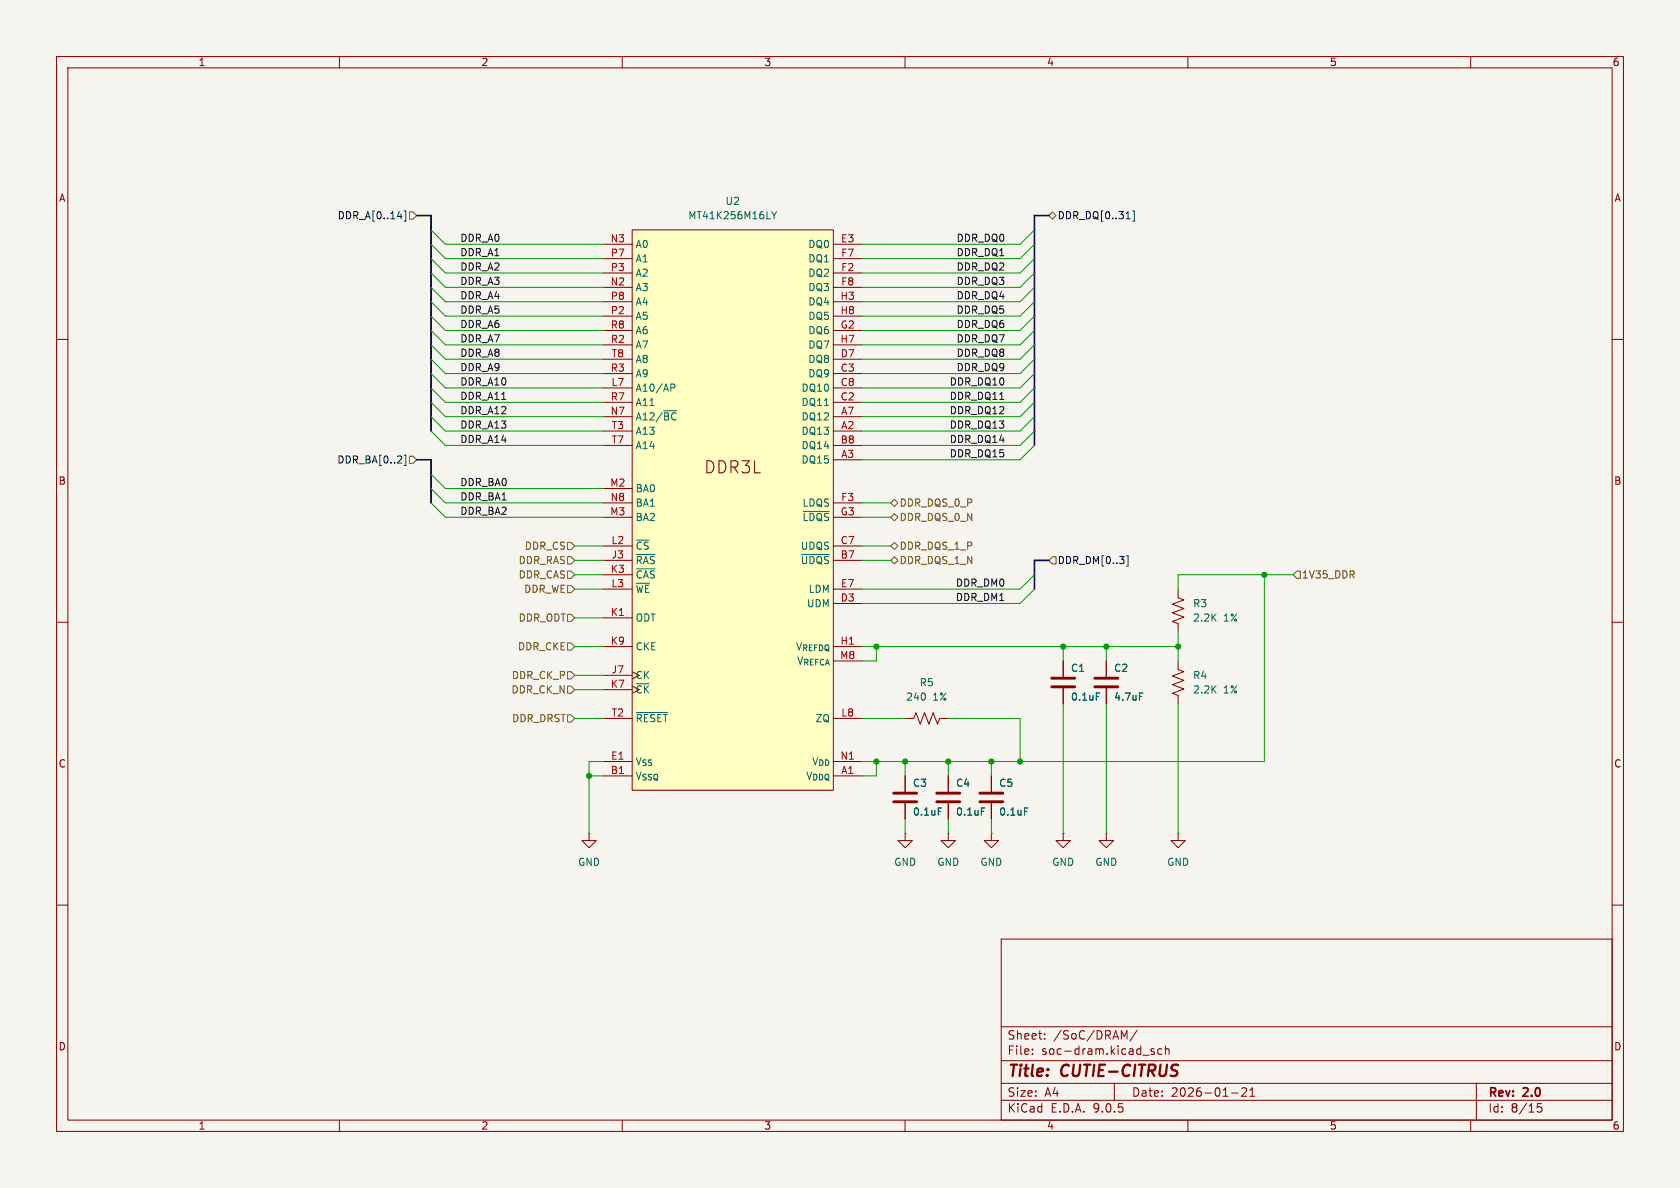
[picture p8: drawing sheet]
<svg xmlns="http://www.w3.org/2000/svg" width="297mm" height="210mm" viewBox="0 0 297 210" stroke-linecap="round" stroke-linejoin="round" font-family="sans-serif">
<path d="M0 0h297v210h-297z" fill="#f5f4ef" stroke="#f5f4ef" stroke-width=".18"/>
<g fill="none" stroke="#840000" stroke-width=".18">
<path d="M10 10h277v190h-277zM12 12h273v186h-273zM60 10v2M110 10v2M160 10v2M210 10v2M260 10v2M10 60h2M285 60h2M10 110h2M188 116.8v2.8M195.6 116.8v2.8"/>
<path d="M208.3 104.1v1.6l1 .3-2 .8 2 .8-2 .7 2 .8-2 .8 1 .3v1.6M285 110h2M160 137.2v2.8M167.6 137.2v2.8M175.3 137.2v2.8M188 121.7v2.8M195.6 121.7v2.8M104.1 147.3v1.3h1.3l-1.3 1.3-1.2-1.3h1.2M104.1 147.3h.1M160 147.3v1.3h1.3l-1.3 1.3-1.3-1.3h1.3M160 147.3h.1M160 142v2.8"/>
<path d="M167.6 147.3v1.3h1.3l-1.3 1.3-1.2-1.3h1.2M167.6 147.3h.1M167.6 142v2.8M175.3 147.3v1.3h1.2l-1.2 1.3-1.3-1.3h1.3M175.3 147.3h.1M175.3 142v2.8M10 160h2M177 166h108v32h-108zM285 160h2M60 198v2M110 198v2M160 198v2"/>
<path d="M177 194.5h108M177 191.5h108M177 187.5h108M177 181.5h108M182.5 186.3v.1M182.5 185.5v.1M184.7 183.6v.1M184.7 182.8v.1M197 191.5v3M198.7 183.3l.5-1.1v1.5M201 182.1l-1.3 2M204 185.5l-.3-.1-.2 .2v.2l.5 .2v.3h-.5"/>
<path d="M205.4 185.5l-.4-.1-.3 .3v.4l.1 .2h.6M206 185.5l.2-.1 .4 .1 .1 .9M206 184.9v1.5M210 198v2M217.7 193.2h1.2M219.5 192.4l.6-.1 .2 .1 .1 .3-.9 1.1h.9M221 193.8h.8M221 192.7l.4-.4v1.5M260 198v2M261 191.5v6.5M272.5 195.1h-.7l-.1 .7 .3-.1h.5l.1 .3-.1 .5-.2 .1-.6-.1"/>
</g>
<path d="M185.9 119.9h4.1M193.5 119.9h4.1M185.9 121.4h4.1M193.5 121.4h4.1M158 141.7h4.1M158 140.2h4.1M165.6 141.7h4.1M165.6 140.2h4.1M173.2 141.7h4.1M173.2 140.2h4.1" fill="none" stroke="#840000" stroke-width=".51"/>
<path d="M193.8 122.5h.6M201.4 122.5h.6M165.9 142.8h.6M173.5 142.8h.6M181.1 142.8h.6" fill="none" stroke="#006464" stroke-width=".18"/>
<path d="M111.8 40.6h35.5v99.1h-35.5z" fill="#ffffc2"/>
<g fill="none" stroke="#840000" stroke-width=".18">
<path d="M106.7 43.2h5.1M106.7 45.7h5.1M106.7 48.3h5.1M106.7 50.8h5.1M106.7 53.3h5.1M106.7 55.9h5.1M106.7 58.4h5.1M111.8 40.6h35.5v99.1h-35.5zM147.3 43.2h5.1M147.3 45.7h5.1M147.3 48.3h5.1M147.3 50.8h5.1"/>
<path d="M147.3 53.3h5.1M147.3 55.9h5.1M147.3 58.4h5.1M106.7 61h5.1M106.7 63.5h5.1M106.7 66h5.1M106.7 68.6h5.1M106.7 71.1h5.1M106.7 76.2h5.1M106.7 78.7h5.1M106.7 73.7h5.1M147.3 61h5.1"/>
<path d="M147.3 63.5h5.1M147.3 66h5.1M147.3 68.6h5.1M147.3 71.1h5.1M147.3 76.2h5.1M147.3 78.7h5.1M147.3 73.7h5.1M106.7 86.4h5.1M106.7 88.9h5.1M106.7 91.4h5.1M106.7 96.5h5.1M106.7 99.1h5.1"/>
<path d="M147.3 88.9h5.1M147.3 91.4h5.1M147.3 81.3h5.1M147.3 96.5h5.1M147.3 99.1h5.1M106.7 109.2h5.1M106.7 114.3h5.1M106.7 119.4h5.1M106.7 104.1h5.1M106.7 101.6h5.1M147.3 114.3h5.1M147.3 104.1h5.1"/>
<path d="M147.3 106.7h5.1M147.3 116.8h5.1M188 116.8v2.8M195.6 116.8v2.8M208.3 116.8v1.6l1 .3-2 .8 2 .8-2 .7 2 .8-2 .8 1 .3v1.6M106.7 127h5.1M106.7 121.9h5.1M106.7 134.6h5.1M106.7 137.2h5.1M147.3 127h5.1M147.3 134.6h5.1M147.3 137.2h5.1"/>
<path d="M160 127h1.5l.4-1 .8 2 .7-2 .8 2 .8-2 .7 2 .4-1h1.5M160 137.2v2.8M167.6 137.2v2.8M175.3 137.2v2.8M188 121.7v2.8M195.6 121.7v2.8M160 142v2.8M167.6 142v2.8M175.3 142v2.8M188 147.3v1.3h1.2l-1.2 1.3-1.3-1.3h1.3M188 147.3h.1M195.6 147.3v1.3h1.2l-1.2 1.3-1.3-1.3h1.3"/>
<path d="M195.6 147.3h.1M208.3 147.3v1.3h1.2l-1.2 1.3-1.3-1.3h1.3M208.3 147.3h.1"/>
</g>
<g fill="none" stroke="#006464" stroke-width=".18">
<path d="M136.4 37.4l.5 .7M136.9 38.1v.6M137.3 37.4l-.4 .7M118.6 67.9h.5l.2 .2-.1 .4-.6 .1M112.5 98h3.3M141.7 98h4.9M142 90.4h4.6M112.5 100.6h3.3M112.5 126h5.5M193.8 122.5h.6M201.4 122.5h.6M165.9 142.8h.6"/>
<path d="M173.5 142.8h.6M181.1 142.8h.6"/>
</g>
<g fill="none" stroke="#725600" stroke-width=".18">
<path d="M72.4 37.5h.6l.7 .6-.7 .6h-.6zM185.4 38.1l.7-.6 .6 .6-.6 .6zM72.4 80.6h.6l.7 .7-.7 .6h-.6zM100.3 95.9h.7l.6 .6-.6 .7h-.7zM100.3 98.4h.7l.6 .7-.6 .6h-.7zM157.5 96.5l.6-.6 .6 .6-.6 .7zM157.5 99.1l.6-.7 .6 .7-.6 .6zM157.5 91.4l.6-.6 .6 .6-.6 .7zM157.5 88.9l.6-.6 .6 .6-.6 .6zM186.1 98.4h.6v1.3h-.6l-.7-.6zM100.3 108.6h.7l.6 .6-.6 .7h-.7zM100.3 101h.7l.6 .6-.6 .6h-.7z"/>
<path d="M100.3 113.7h.7l.6 .6-.6 .6h-.7zM100.3 118.7h.7l.6 .7-.6 .6h-.7zM100.3 103.5h.7l.6 .6-.6 .7h-.7zM229.2 101h.7v1.2h-.7l-.6-.6zM100.3 121.3h.7l.6 .6-.6 .7h-.7zM100.3 126.4h.7l.6 .6-.6 .6h-.7z"/>
</g>
<path d="M70.3 38.3h.8M71.4 37.3h.3v1.8h-.3M199.1 38.7h.7M200.2 37.3h.3v1.8h-.3M71.4 80.5h.3v1.8h-.3M199.1 98.2h.3v1.9h-.3" fill="none" stroke="#000084" stroke-width=".18"/>
<path d="M73.7 38.1h2.5v38.1M185.4 38.1h-2.5v40.6M73.7 81.3h2.5v7.6M185.4 99.1h-2.5v5" fill="none" stroke="#000084" stroke-width=".3"/>
<g fill="none" stroke="#009600" stroke-width=".18">
<path d="M76.2 48.3l2.5 2.5h28M76.2 53.3l2.5 2.6h28M76.2 50.8l2.5 2.5h28M76.2 55.9l2.5 2.5h28M76.2 45.7l2.5 2.6h28M76.2 40.6l2.5 2.6h28M76.2 43.2l2.5 2.5h28M76.2 58.4l2.5 2.6h28M182.9 48.3l-2.6 2.5h-27.9M182.9 53.3l-2.6 2.6h-27.9M182.9 50.8l-2.6 2.5h-27.9M182.9 55.9l-2.6 2.5h-27.9"/>
<path d="M182.9 45.7l-2.6 2.6h-27.9M182.9 40.6l-2.6 2.6h-27.9M182.9 43.2l-2.6 2.5h-27.9M182.9 58.4l-2.6 2.6h-27.9M76.2 68.6l2.5 2.5h28M76.2 61l2.5 2.5h28M76.2 63.5l2.5 2.5h28M76.2 76.2l2.5 2.5h28M76.2 73.7l2.5 2.5h28M76.2 71.1l2.5 2.6h28M76.2 66l2.5 2.6h28M182.9 68.6l-2.6 2.5h-27.9"/>
<path d="M182.9 61l-2.6 2.5h-27.9M182.9 63.5l-2.6 2.5h-27.9M182.9 76.2l-2.6 2.5h-27.9M182.9 73.7l-2.6 2.5h-27.9M182.9 71.1l-2.6 2.6h-27.9M182.9 66l-2.6 2.6h-27.9M182.9 78.7l-2.6 2.6h-27.9M76.2 88.9l2.5 2.5h28M76.2 86.4l2.5 2.5h28M76.2 83.8l2.5 2.6h28M101.6 96.5h5.1M101.6 99.1h5.1"/>
<path d="M152.4 91.4h5.1M152.4 96.5h5.1M152.4 99.1h5.1M152.4 88.9h5.1M101.6 114.3h5.1M101.6 104.1h5.1M101.6 101.6h5.1M101.6 109.2h5.1M101.6 119.4h5.1M152.4 114.3h55.9M154.9 114.3v2.5h-2.5M182.9 101.6l-2.6 2.5h-27.9"/>
<path d="M182.9 104.1l-2.6 2.6h-27.9M188 114.3v2.5M195.6 114.3v2.5M208.3 111.8v5M223.5 101.6v33h-71.1M228.6 101.6h-20.3v2.5M101.6 127h5.1M101.6 121.9h5.1M104.1 137.2h2.6M106.7 134.6h-2.6v12.7M152.4 127h7.6M154.9 134.6v2.6h-2.5"/>
<path d="M160 134.6v2.6M167.6 134.6v2.6M167.6 127h12.7v7.6M175.3 134.6v2.6M188 124.5v22.8M195.6 124.5v22.8M208.3 124.5v22.8M160 144.8v2.5M167.6 144.8v2.5M175.3 144.8v2.5"/>
</g>
<g fill="#009600" stroke="#009600" stroke-width=".18">
<circle cx="167.6" cy="134.6" r=".46"/>
<circle cx="154.9" cy="134.6" r=".46"/>
<circle cx="160" cy="134.6" r=".46"/>
<circle cx="154.9" cy="114.3" r=".46"/>
<circle cx="104.1" cy="137.2" r=".46"/>
<circle cx="195.6" cy="114.3" r=".46"/>
<circle cx="223.5" cy="101.6" r=".46"/>
<circle cx="208.3" cy="114.3" r=".46"/>
<circle cx="180.3" cy="134.6" r=".46"/>
<circle cx="188" cy="114.3" r=".46"/>
<circle cx="175.3" cy="134.6" r=".46"/>
</g>
<text font-size="3" fill="#840000" x="124.4" y="83.9">DDR3L</text>
<g font-size="2.8" fill="#840000">
<text x="178" y="190.9">Title:</text>
<text x="187.7" y="190.9">CUTIE-CITRUS</text>
</g>
<g font-size="2.1" fill="#840000">
<text x="178" y="184">Sheet:</text>
<text x="186.2" y="184">/SoC/DRAM/</text>
<text x="178" y="186.7">File:</text>
<text x="184.1" y="186.7">soc-dram.kicad_sch</text>
<text x="178" y="196.9">KiCad</text>
<text x="178" y="194.1">Size:</text>
<text x="184.7" y="194.1">A4</text>
<text x="185.7" y="196.9">E.D.A.</text>
<text x="193.3" y="196.9">9.0.5</text>
<text x="200" y="194.1">Date:</text>
<text x="207" y="194.1">2026-01-21</text>
<text x="263" y="194.3">Rev:</text>
<text x="263" y="196.9">Id:</text>
<text x="267.1" y="196.9">8/15</text>
<text x="269.4" y="194.3">2.0</text>
</g>
<g font-size="1.8" fill="#840000">
<text x="35" y="11.9">1</text>
<text x="85" y="11.9">2</text>
<text x="135" y="11.9">3</text>
<text x="185" y="11.9">4</text>
<text x="235" y="11.9">5</text>
<text x="285" y="11.9">6</text>
<text x="10.3" y="35.9">A</text>
<text x="285.3" y="35.9">A</text>
<text x="10.3" y="85.9">B</text>
<text x="285.3" y="85.9">B</text>
<text x="10.3" y="135.9">C</text>
<text x="285.3" y="135.9">C</text>
<text x="10.3" y="185.9">D</text>
<text x="285.3" y="185.9">D</text>
<text x="35" y="199.9">1</text>
<text x="85" y="199.9">2</text>
<text x="135" y="199.9">3</text>
<text x="185" y="199.9">4</text>
<text x="235" y="199.9">5</text>
<text x="285" y="199.9">6</text>
</g>
<g font-size="1.8" fill="#000084">
<text x="59.6" y="39">DDR_A[0..14]</text>
<text x="186.9" y="39">DDR_DQ[0..31]</text>
<text x="59.5" y="82.1">DDR_BA[0..2]</text>
<text x="186.9" y="99.9">DDR_DM[0..3]</text>
</g>
<g font-size="1.8" fill="#006464">
<text x="121.6" y="39">MT41K256M16LY</text>
<text x="128.2" y="36.4">U2</text>
<text x="112.3" y="44">A0</text>
<text x="112.3" y="46.6">A1</text>
<text x="142.8" y="44">DQ0</text>
<text x="142.8" y="46.6">DQ1</text>
<text x="112.3" y="49.1">A2</text>
<text x="112.3" y="51.7">A3</text>
<text x="142.8" y="49.1">DQ2</text>
<text x="142.8" y="51.7">DQ3</text>
<text x="112.3" y="54.2">A4</text>
<text x="112.3" y="56.7">A5</text>
<text x="112.3" y="59.3">A6</text>
<text x="142.8" y="54.2">DQ4</text>
<text x="142.8" y="56.7">DQ5</text>
<text x="142.8" y="59.3">DQ6</text>
<text x="112.3" y="61.8">A7</text>
<text x="112.3" y="64.4">A8</text>
<text x="142.8" y="61.8">DQ7</text>
<text x="142.8" y="64.4">DQ8</text>
<text x="112.3" y="66.9">A9</text>
<text x="112.3" y="69.4">A10/AP</text>
<text x="112.3" y="72">A11</text>
<text x="141.6" y="69.4">DQ10</text>
<text x="141.6" y="72">DQ11</text>
<text x="142.8" y="66.9">DQ9</text>
<text x="112.3" y="77.1">A13</text>
<text x="112.3" y="74.5">A12/~{BC}</text>
<text x="141.6" y="74.5">DQ12</text>
<text x="141.6" y="77.1">DQ13</text>
<text x="112.3" y="79.6">A14</text>
<text x="141.6" y="79.6">DQ14</text>
<text x="141.6" y="82.1">DQ15</text>
<text x="112.3" y="87.2">BA0</text>
<text x="112.3" y="89.8">BA1</text>
<text x="141.8" y="89.8">LDQS</text>
<text x="112.3" y="92.3">BA2</text>
<text x="141.8" y="92.3">~{LDQS}</text>
<text x="112.3" y="97.4">~{CS}</text>
<text x="112.3" y="99.9">~{RAS}</text>
<text x="141.5" y="97.4">UDQS</text>
<text x="141.5" y="99.9">~{UDQS}</text>
<text x="112.3" y="102.5">~{CAS}</text>
<text x="112.3" y="105">~{WE}</text>
<text x="142.6" y="107.5">UDM</text>
<text x="142.9" y="105">LDM</text>
<text x="210.8" y="107.5">R3</text>
<text x="112.3" y="110.1">ODT</text>
<text x="210.8" y="110.1">2.2K</text>
<text x="216.3" y="110.1">1%</text>
<text x="112.3" y="115.2">CKE</text>
<text x="140.6" y="115.2">V_{REFDQ}</text>
<text x="140.8" y="117.7">V_{REFCA}</text>
<text x="189.2" y="119">C1</text>
<text x="196.9" y="119">C2</text>
<text x="112.3" y="120.2">CK</text>
<text x="112.3" y="122.8">~{CK}</text>
<text x="160.1" y="124.1">240</text>
<text x="162.5" y="121.5">R5</text>
<text x="164.9" y="124.1">1%</text>
<text x="189.2" y="124.1">0.1uF</text>
<text x="196.9" y="124.1">4.7uF</text>
<text x="210.8" y="120.2">R4</text>
<text x="210.8" y="122.8">2.2K</text>
<text x="216.3" y="122.8">1%</text>
<text x="112.3" y="127.9">~{RESET}</text>
<text x="144.1" y="127.9">ZQ</text>
<text x="112.3" y="135.5">V_{SS}</text>
<text x="143.4" y="135.5">V_{DD}</text>
<text x="112.3" y="138">V_{SSQ}</text>
<text x="142.4" y="138">V_{DDQ}</text>
<text x="161.3" y="139.3">C3</text>
<text x="168.9" y="139.3">C4</text>
<text x="176.5" y="139.3">C5</text>
<text x="161.3" y="144.4">0.1uF</text>
<text x="168.9" y="144.4">0.1uF</text>
<text x="176.5" y="144.4">0.1uF</text>
<text x="102.1" y="153.3">GND</text>
<text x="158" y="153.3">GND</text>
<text x="165.6" y="153.3">GND</text>
<text x="173.2" y="153.3">GND</text>
<text x="185.9" y="153.3">GND</text>
<text x="193.5" y="153.3">GND</text>
<text x="206.2" y="153.3">GND</text>
</g>
<g font-size="1.8" fill="#0f0f0f">
<text x="81.3" y="47.9">DDR_A2</text>
<text x="81.3" y="42.8">DDR_A0</text>
<text x="81.3" y="45.4">DDR_A1</text>
<text x="169" y="42.8">DDR_DQ0</text>
<text x="169" y="47.9">DDR_DQ2</text>
<text x="169" y="45.4">DDR_DQ1</text>
<text x="81.3" y="50.5">DDR_A3</text>
<text x="81.3" y="53">DDR_A4</text>
<text x="169" y="53">DDR_DQ4</text>
<text x="169" y="50.5">DDR_DQ3</text>
<text x="81.3" y="58.1">DDR_A6</text>
<text x="81.3" y="55.5">DDR_A5</text>
<text x="169" y="55.5">DDR_DQ5</text>
<text x="169" y="58.1">DDR_DQ6</text>
<text x="81.3" y="60.6">DDR_A7</text>
<text x="81.3" y="65.7">DDR_A9</text>
<text x="81.3" y="63.2">DDR_A8</text>
<text x="169" y="65.7">DDR_DQ9</text>
<text x="169" y="63.2">DDR_DQ8</text>
<text x="169" y="60.6">DDR_DQ7</text>
<text x="81.3" y="70.8">DDR_A11</text>
<text x="81.3" y="68.2">DDR_A10</text>
<text x="167.8" y="70.8">DDR_DQ11</text>
<text x="167.8" y="68.2">DDR_DQ10</text>
<text x="81.3" y="75.9">DDR_A13</text>
<text x="81.3" y="73.3">DDR_A12</text>
<text x="167.8" y="73.3">DDR_DQ12</text>
<text x="167.8" y="75.9">DDR_DQ13</text>
<text x="81.3" y="78.4">DDR_A14</text>
<text x="167.8" y="78.4">DDR_DQ14</text>
<text x="167.8" y="80.9">DDR_DQ15</text>
<text x="81.3" y="88.6">DDR_BA1</text>
<text x="81.3" y="86">DDR_BA0</text>
<text x="81.3" y="91.1">DDR_BA2</text>
<text x="168.9" y="103.8">DDR_DM0</text>
<text x="168.9" y="106.3">DDR_DM1</text>
</g>
<g font-size="1.8" fill="#a90000">
<text x="107.8" y="42.9">N3</text>
<text x="107.9" y="45.5">P7</text>
<text x="148.6" y="42.9">E3</text>
<text x="148.6" y="45.5">F7</text>
<text x="107.8" y="50.5">N2</text>
<text x="107.9" y="48">P3</text>
<text x="107.9" y="53.1">P8</text>
<text x="148.5" y="53.1">H3</text>
<text x="148.6" y="48">F2</text>
<text x="148.6" y="50.5">F8</text>
<text x="107.9" y="55.6">P2</text>
<text x="107.9" y="58.2">R8</text>
<text x="148.5" y="55.6">H8</text>
<text x="148.5" y="58.2">G2</text>
<text x="107.9" y="60.7">R2</text>
<text x="107.9" y="65.8">R3</text>
<text x="108" y="63.2">T8</text>
<text x="148.5" y="60.7">H7</text>
<text x="148.5" y="63.2">D7</text>
<text x="148.5" y="65.8">C3</text>
<text x="107.9" y="70.9">R7</text>
<text x="108" y="68.3">L7</text>
<text x="148.5" y="68.3">C8</text>
<text x="148.5" y="70.9">C2</text>
<text x="107.8" y="73.4">N7</text>
<text x="108" y="75.9">T3</text>
<text x="148.6" y="73.4">A7</text>
<text x="148.6" y="75.9">A2</text>
<text x="108" y="78.5">T7</text>
<text x="148.5" y="78.5">B8</text>
<text x="148.6" y="81">A3</text>
<text x="107.8" y="86.1">M2</text>
<text x="107.8" y="88.6">N8</text>
<text x="148.6" y="88.6">F3</text>
<text x="107.8" y="91.2">M3</text>
<text x="148.5" y="91.2">G3</text>
<text x="107.9" y="101.3">K3</text>
<text x="108" y="96.3">L2</text>
<text x="108" y="98.8">J3</text>
<text x="148.5" y="96.3">C7</text>
<text x="148.5" y="98.8">B7</text>
<text x="108" y="103.9">L3</text>
<text x="148.5" y="106.4">D3</text>
<text x="148.6" y="103.9">E7</text>
<text x="107.9" y="109">K1</text>
<text x="107.9" y="114">K9</text>
<text x="108" y="119.1">J7</text>
<text x="148.4" y="116.6">M8</text>
<text x="148.5" y="114">H1</text>
<text x="107.9" y="121.7">K7</text>
<text x="108" y="126.7">T2</text>
<text x="148.6" y="126.7">L8</text>
<text x="107.9" y="136.9">B1</text>
<text x="107.9" y="134.4">E1</text>
<text x="148.5" y="134.4">N1</text>
<text x="148.6" y="136.9">A1</text>
</g>
<g font-size="1.8" fill="#725600">
<text x="158.9" y="89.8">DDR_DQS_0_P</text>
<text x="158.9" y="92.3">DDR_DQS_0_N</text>
<text x="91.6" y="99.9">DDR_RAS</text>
<text x="92.7" y="97.4">DDR_CS</text>
<text x="158.9" y="97.4">DDR_DQS_1_P</text>
<text x="158.9" y="99.9">DDR_DQS_1_N</text>
<text x="91.6" y="102.5">DDR_CAS</text>
<text x="92.6" y="105">DDR_WE</text>
<text x="230.1" y="102.5">1V35_DDR</text>
<text x="91.6" y="110.1">DDR_ODT</text>
<text x="91.5" y="115.2">DDR_CKE</text>
<text x="90.3" y="122.8">DDR_CK_N</text>
<text x="90.4" y="120.2">DDR_CK_P</text>
<text x="90.4" y="127.9">DDR_DRST</text>
</g>
</svg>
